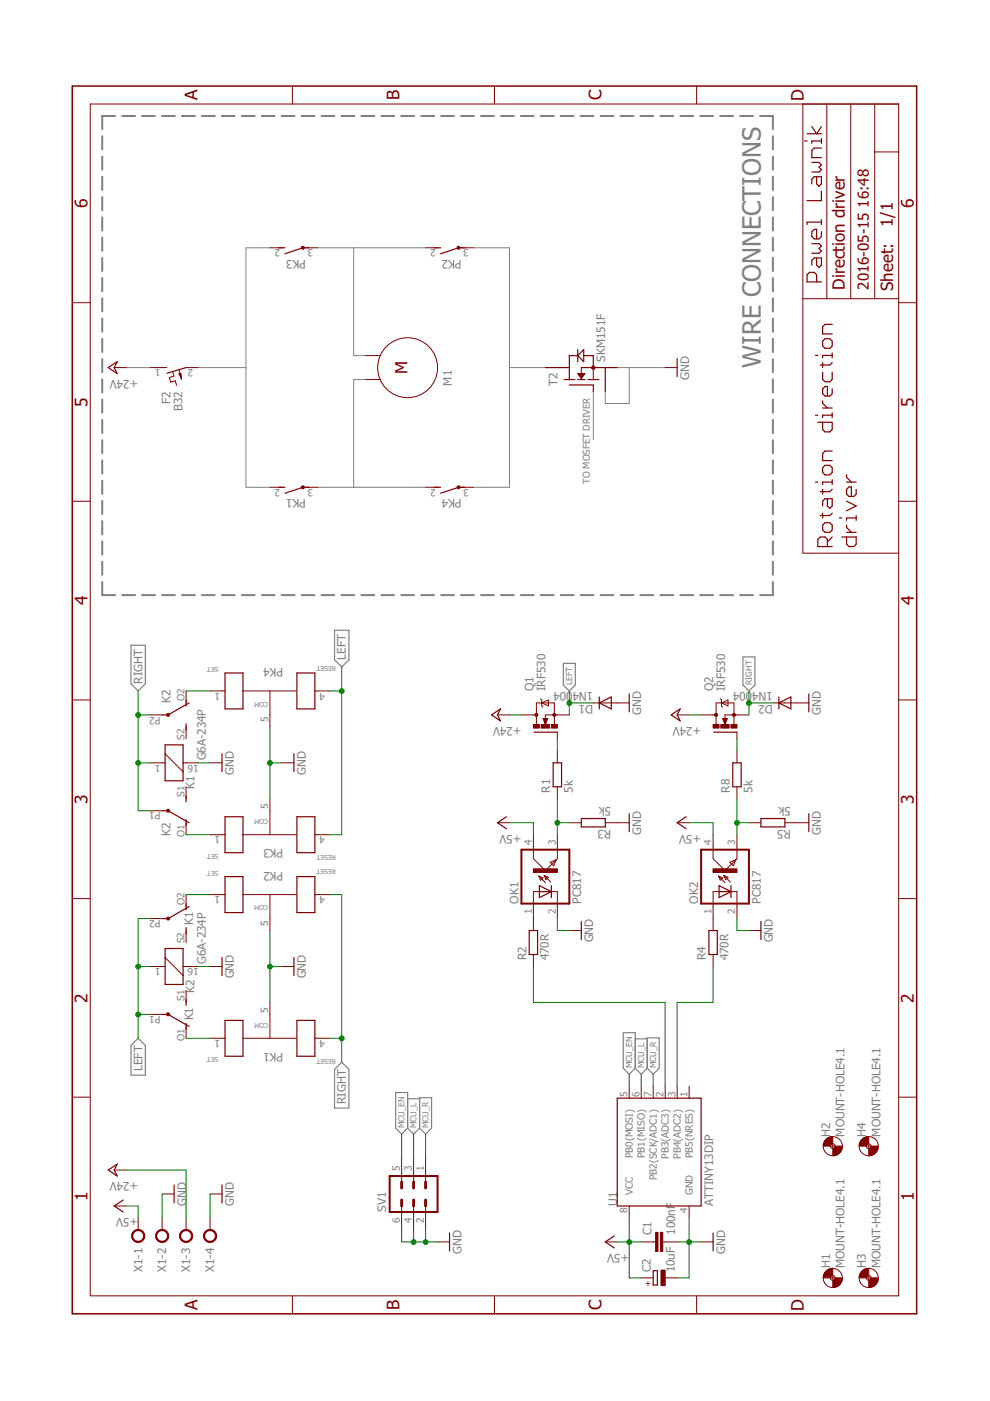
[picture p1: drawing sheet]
<svg xmlns="http://www.w3.org/2000/svg" width="210mm" height="297mm" viewBox="0 0 210 297" stroke-linecap="round" stroke-linejoin="round" font-family="sans-serif">
<g fill="none" stroke="#808080" stroke-width=".42">
<path d="M21.7 28.9v2.8M21.7 33.2v2.8M21.7 37.5v2.8M24.4 24.6h-2.7v2.8M25.9 24.6h2.7M30.1 24.6h2.8M34.4 24.6h2.7M38.6 24.6h2.7M42.8 24.6h2.7M47 24.6h2.8M51.3 24.6h2.7M55.5 24.6h2.7"/>
<path d="M59.7 24.6h2.7M63.9 24.6h2.8M68.2 24.6h2.7M72.4 24.6h2.7M76.6 24.6h2.8M80.9 24.6h2.7M85.1 24.6h2.7M89.3 24.6h2.7M93.5 24.6h2.7M97.7 24.6h2.8M102 24.6h2.7M106.2 24.6h2.7"/>
<path d="M110.4 24.6h2.8M114.7 24.6h2.7M118.9 24.6h2.7M123.1 24.6h2.7M127.3 24.6h2.8M131.6 24.6h2.7M135.8 24.6h2.7M140 24.6h2.7M144.3 24.6h2.7M148.5 24.6h2.7M152.7 24.6h2.7M156.9 24.6h2.8"/>
<path d="M161.2 24.6h2.7v2.8M163.9 28.9v2.8M163.9 33.2v2.8M163.9 37.5v2.8M21.7 41.8v2.8M21.7 46.1v2.8M21.7 50.4v2.8M21.7 54.7v2.8M21.7 58.9v2.9M163.9 41.8v2.8M163.9 46.1v2.8M163.9 50.4v2.8"/>
<path d="M163.9 54.7v2.8M163.9 58.9v2.9M21.7 63.2v2.8M21.7 67.5v2.8M21.7 71.8v2.8M21.7 76.1v2.8M163.9 63.2v2.8M163.9 67.5v2.8M163.9 71.8v2.8M163.9 76.1v2.8M21.7 80.4v2.8M21.7 84.7v2.8"/>
<path d="M21.7 89v2.8M21.7 93.3v2.8M21.7 97.6v2.8M163.9 80.4v2.8M163.9 84.7v2.8M163.9 89v2.8M163.9 93.3v2.8M163.9 97.6v2.8M21.7 101.9v2.8M21.7 106.2v2.8M21.7 110.5v2.8M21.7 114.8v2.8"/>
<path d="M21.7 119.1v2.8M163.9 101.9v2.8M163.9 106.2v2.8M163.9 110.5v2.8M163.9 114.8v2.8M163.9 119.1v2.8M21.7 123.4v2.8h2.7M25.9 126.2h2.7M30.1 126.2h2.8M34.4 126.2h2.7M38.6 126.2h2.7M42.8 126.2h2.7"/>
<path d="M47 126.2h2.8M51.3 126.2h2.7M55.5 126.2h2.7M59.7 126.2h2.7M63.9 126.2h2.8M68.2 126.2h2.7M72.4 126.2h2.7M76.6 126.2h2.8M80.9 126.2h2.7M85.1 126.2h2.7M89.3 126.2h2.7M93.5 126.2h2.7"/>
<path d="M97.7 126.2h2.8M102 126.2h2.7M106.2 126.2h2.7M110.4 126.2h2.8M114.7 126.2h2.7M118.9 126.2h2.7M123.1 126.2h2.7M127.3 126.2h2.8M131.6 126.2h2.7M135.8 126.2h2.7M140 126.2h2.7M144.3 126.2h2.7"/>
<path d="M148.5 126.2h2.7M152.7 126.2h2.7M156.9 126.2h2.8M163.9 123.4v2.8h-2.7"/>
</g>
<path d="M57.2 52.5h-5v50.8h5M67.4 52.5h22.8M75 52.5v22.9h2.5M100.4 52.5h7.6v50.8h-7.6M26.8 77.9h5M42 77.9h10.2M108 77.9h7.6M130.9 77.9h10.1M133.4 77.9v7.7h-5.1v-2.6M77.5 80.5h-2.5v22.8M125.8 83v10.2M67.4 103.3h22.8" fill="none" stroke="#808080" stroke-width=".21"/>
<g fill="none" stroke="#808080" stroke-width=".25">
<path d="M27.8 136.8h3v8.2l-1.5 1.5-1.5-1.5zM70.9 133.6h3.1v6.3l-1.5 1.5-1.6-1.5zM157.5 139.3h2.6v5.9l-1.3 1.3-1.3-1.3zM119.4 140.7h2.6v4.5l-1.3 1.3-1.3-1.3zM132.1 218.9h2.6v7.6l-1.3 1.3-1.3-1.3zM29.3 220.1l1.5 1.6v6.2h-3v-6.2zM72.5 225.2l1.5 1.5v8.2h-3.1v-8.2zM83.9 231.6h2.5v7.6l-1.2 1.3-1.3-1.3zM86.4 239.2l1.3 1.3 1.3-1.3M86.4 233h2.6M89 232.7h2.5v6.5l-1.3 1.3-1.2-1.3zM134.7 226.5l1.3 1.3 1.2-1.3"/>
<path d="M134.7 220.3h2.5M137.2 220h2.6v6.5l-1.3 1.3-1.3-1.3z"/>
</g>
<g fill="none" stroke="#800000" stroke-width=".25">
<path d="M170.6 29.9h.5M171.1 28.4h3.1M172.1 34.4h1.6l.5 .5-.5 .6 .5 .5-.5 .5h-1.6M172.1 26.8l1 1.6 1.1-1.6M173.1 37.5v1.5l.6 .5 .5-.5v-1.5h-1.6l-.5 .5v1M174.2 29.9h-2.1v.5M174.2 31.4h-1.6l-.5 .5v1.5h2.1M174.2 29.4v1M59.1 52.5h1.3M65.5 52.5h-1.3l-3.8 1.3M92.1 52.5h1.3M98.5 52.5h-1.3l-3.8 1.3"/>
<path d="M172.1 51.7h1.6l.5 .5-.5 .5 .5 .5-.5 .5h-1.6M173.1 59.8v-1.5l-.5-.6h-1l-.5 .6v1.5h3.1M173.1 54.7v1.5l.6 .5 .5-.5v-1.5h-1.6l-.5 .5v1M174.2 47.1h-3.1v.5M174.2 49.1v1l-.5 .6h-1.1l-.5-.6v-1l.5-.5h.5v2.1M174.2 40.5v2h-3.1M174.2 46.6v1M22.9 77.9l1.9-1.2-.6 1.2 .6 1.3zM39.5 77.9l-4.1 1.2M115.6 77.9h5.1M122.5 75.4h-1.8v5.1M122.5 74.1v2.6"/>
<path d="M123.3 77.9h7.6M123.8 75.4h2v2.5M123.8 74.1v2.6l-1.3-1.3zM128.3 77.9v5.1M143.6 76v3.8M172.9 75.4h.5M174.4 72.3l.5-.5h1l.5 .5v1l-.5 .6h-1l-.5-.6zM174.4 78.9v1.5l.5 .5h1l.5-.5v-1.5M174.4 76.9v1M176.4 74.8v1.1M176.4 68.8h-1.5l-.5 .5v1.5h2M176.4 75.4h-2v.5"/>
<path d="M176.4 76.9l-.5 .5h-2M119.6 80.5h2.3M120.7 81.6h5.1M122.5 80.5h1.5M124.7 80.5h2.2M125.8 81.7v1.3M172.9 88h.5M173.4 89.5h3v1.6l-.5 .5h-1l-.5-.5v-1.6M174.4 99.2l.5-.5h1l.5 .5v1l-.5 .5h-1l-.5-.5zM174.4 85v.5l1 1M174.4 86.5h2M176.4 82.4v1.1l-.5 .5h-1l-.5-.5v-1.1l.5-.5h.5v2.1"/>
<path d="M176.4 87.5v1M176.4 88h-2v.5M176.4 95.6h-1.5l-.5 .5v1.6h2M59.1 103.3h1.3M65.5 103.3h-1.3l-3.8 1.3M92.1 103.3h1.3M98.5 103.3h-1.3l-3.8 1.3M172.9 102.2h.5M174.4 111.3l.5-.5h1l.5 .5v1.1l-.5 .5h-1l-.5-.5zM174.4 103.7v1.1M174.4 108.8v1M175.4 115.9v-1.5l-.5-.5h-1l-.5 .5v1.5h3"/>
<path d="M175.4 105.7v1.6l.5 .5 .5-.5v-1.6h-1.5l-.5 .6v1M176.4 113.9l-1 1M176.4 101.7v1M176.4 102.2h-2v.5M176.4 108.8l-.5 .5h-2M176.4 103.7l-.5 .5h-2M178 109.8h.5M178.5 113.9h3v1.5l-.5 .5h-1l-.5-.5v-1.5M179.5 112.9h2M179.5 102.2h2M179.5 100.7v.5l1 1M179.5 111.3v.5l1 1.1"/>
<path d="M179.5 106.3l2 1-2 1M181.5 103.7v1.1l-.5 .5h-1l-.5-.5v-1.1l.5-.5h.5v2.1M181.5 109.3v1M181.5 109.8h-2v.5M35 157.9h3.8v7.6h-3.8zM39.5 148.4v1.3M39.5 153.5v1.2M40.1 149l-4.5 2.6h-1.2M47.1 159.8v3.8M47.7 142.7h3.8v7.6h-3.8zM62.3 159.8v3.8M62.9 142.7h3.9v7.6h-3.9z"/>
<path d="M104.2 151.6l1.9-1.3-.6 1.3 .6 1.2zM113.2 155.2h5M127.1 149l2.5-1.2v2.5zM127.1 147.8v2.5M133.4 147.1v3.8M142.3 151.6l1.9-1.3-.6 1.3 .6 1.2zM151.3 155.2h5M165.1 149l2.6-1.2v2.5zM165.1 147.8v2.5M171.5 147.1v3.8M34.4 171.9h1.2l4.5 2.5M39.5 168.7v1.3"/>
<path d="M39.5 173.8v1.3M47.7 173.2h3.8v7.6h-3.8zM62.9 173.2h3.9v7.6h-3.9zM107.4 173.2l-1.9 1.2 1.9 1.3M117.3 161.7h1.8v5.1h-1.8zM123.3 173.5h5v1.8h-5zM133.4 172.5v3.8M145.5 173.2l-1.9 1.2 1.9 1.3M155.4 161.7h1.7v5.1h-1.7zM161.3 173.5h5.1v1.8h-5.1zM171.5 172.5v3.8M39.5 191.6v1.2"/>
<path d="M39.5 196.7v1.2M40.1 192.2l-4.5 2.6h-1.2M47.7 185.9h3.8v7.6h-3.8zM62.9 185.9h3.9v7.6h-3.9zM112.2 197.3h1.8v5.1h-1.8zM114.4 187.8l2.5 1.2-2.5 1.3zM114.4 189h2.5M116.9 187.8v2.5M123.3 195.4v3.8M150.3 197.3h1.8v5.1h-1.8zM152.5 189h2.5M152.5 187.8l2.5 1.2-2.5 1.3z"/>
<path d="M155 187.8v2.5M161.3 195.4v3.8M34.4 215.1h1.2l4.5 2.5M35 201.1h3.8v7.6h-3.8zM39.5 211.9v1.3M39.5 217v1.2M47.1 203v3.8M47.7 216.3h3.8v7.6h-3.8zM62.3 203v3.8M62.9 216.3h3.9v7.6h-3.9zM130.9 232.8h17.8v22.9h-17.8zM22.9 248.1l1.9-1.3-.6 1.3 .6 1.2z"/>
<path d="M26.1 254.4l-1.9 1.3 1.9 1.3M36.9 251.2v3.9M47.1 251.2v3.9M95.3 261.4v3.8M130.2 262l-1.9 1.3 1.9 1.3M138.5 269.4h.9v3.1h-.9zM151.2 261.4v3.8"/>
</g>
<g fill="none" stroke="#800000" stroke-width=".21">
<path d="M62 18.2v3.9M104.8 18.2v3.9M147.7 18.2v3.9M19.1 22.1h171.4v252.6h-171.4zM170.2 22.1v95.2h20.3M175.3 22.1v41.2M180.4 22.1v41.2M185.5 32.2h5M185.5 22.1v41.2M57.2 52.5h2.6M64.9 52.5h2.5M90.2 52.5h2.6"/>
<path d="M97.9 52.5h2.5M15.3 64.2h3.8M24.2 77.9h2.6M31.8 77.9h3.6M36.6 78.8l.3 1-1 .3 .3 .9 .9-.3 .3 1M37.9 78.4l.6 1.9M38 79.2l.4-.1 .1 1.2zM38 79.2v.2M38.2 79.2v.5M38.3 79.2v.7M38.4 79.5v.7M39.5 77.9h2.5"/>
<path d="M77.5 75.4h3.1M122.5 79.2h1.5l-.7 1zM122.6 79.2v.1M122.7 79.2v.3M122.8 79.2v.5M123 79.2v.6M123.1 79.2v.8M123.2 79.2v.9M123.3 77.9v2.6M123.3 79.2v.9M123.4 79.2v.8M123.5 79.2v.6"/>
<path d="M123.7 79.2v.5M123.8 79.2v.3M123.9 79.2v.1M125.8 77.9v2.6M141 77.9h2.6M170.2 63.3h20.3M190.5 64.2h3.9M77.5 80.5h3.1M125.8 81.7h.1M15.3 106.3h3.8M57.2 103.3h2.6M64.9 103.3h2.5"/>
<path d="M90.2 103.3h2.6M97.9 103.3h2.5M190.5 106.3h3.9M15.3 148.4h3.8M31.8 151.6h2.6M35 159.8l3.8 3.8M39.5 146.5v2.5M39.5 154.1v2.6M44.5 146.5h3.2M51.5 146.5h11.3M57.2 146.5v7.6M66.8 146.5h3.1"/>
<path d="M105.5 151.6h2.5M110.6 151.6h3.1M113.7 153.6v-4.6h3.8v4.6M114.6 148.1l.3 .3v1.3l.2 .2M114.9 149l1.4-.6v1.3zM115.1 152.3h1l-.5 1.3zM118.2 155.2v1.5M118.2 159.2v2.5M120.7 151.6h-5.1v.9M125.8 149h7.6M143.6 151.6h2.5M148.7 151.6h3.1"/>
<path d="M151.8 153.6v-4.6h3.8v4.6M152.7 148.1l.3 .3v1.3l.2 .2M153 149l1.3-.6v1.3zM153.2 152.3h1l-.5 1.3zM156.3 155.2v1.5M156.3 159.2v2.5M158.8 151.6h-5.1v.9M163.9 149h7.6M190.5 148.4h3.9M31.8 161.7h3.2M31.8 171.9h2.6M38.8 161.7h3.2"/>
<path d="M39.5 166.8v2.6M39.5 174.4v2.6M44.5 177h3.2M44.5 161.7h2.6M51.5 177h11.3M57.2 169.4v7.6M59.8 161.7h2.5M66.8 177h3.1M105.5 174.4h2.5M113.1 177v5.1l2.5 2.5 2.6-2.5v-5.1M118.2 166.8v2.6M120.7 174.4h2.6"/>
<path d="M128.3 174.4h5.1M143.6 174.4h2.5M151.2 177v5.1l2.5 2.5 2.6-2.5v-5.1M156.3 166.8v2.6M158.8 174.4h2.5M166.4 174.4h5.1M15.3 190.5h3.8M31.8 194.8h2.6M39.5 189.7v2.5M39.5 197.3v2.5M44.5 189.7h3.2M51.5 189.7h11.3"/>
<path d="M57.2 189.7v7.6M66.8 189.7h3.1M114.2 185.7l.9 .4-.5 .5zM114.2 185.7l1.4 1.4M114.4 189h-1.3v8.3M115.4 185.6l1.4 1.4M115.4 185.6l.9 .4-.5 .5zM116.6 182.8l1.3-.5-.5 1.3zM116.9 189h1.3v5.8M120.7 197.3h2.6M152.3 185.7l.9 .4-.5 .5zM152.3 185.7l1.4 1.4"/>
<path d="M152.5 189h-1.3v8.3M153.5 185.6l1.4 1.4M153.5 185.6l.8 .4-.5 .5zM154.7 182.8l1.3-.5-.5 1.3zM155 189h1.3v5.8M158.8 197.3h2.5M190.5 190.5h3.9M31.8 215.1h2.6M31.8 204.9h3.2M35 203l3.8 3.8M38.8 204.9h3.2M39.5 210v2.5"/>
<path d="M39.5 217.6v2.5M44.5 204.9h2.6M57.2 212.5v7.6M59.8 204.9h2.5M113.1 202.4v2.5M151.2 202.4v2.5M15.3 232.6h3.8M44.5 220.1h3.2M51.5 220.1h11.3M66.8 220.1h3.1M133.4 230.3v2.5M136 230.3v2.5"/>
<path d="M138.5 230.3v2.5M141 230.3v2.5M143.6 230.3v2.5M146.1 230.3v2.5M190.5 232.6h3.9M24.2 255.7h2.6M24.2 248.1h2.6M29.3 258.2v2.6M34.4 258.2v2.6M34.4 253.2h2.5M39.5 258.2v2.6M44.5 258.2v2.6"/>
<path d="M44.5 253.2h2.6M85.2 245.5v5.1M85.2 255.7v5.1M87.7 245.5v5.1M87.7 255.7v5.1M90.2 245.5v5.1M90.2 255.7v5.1M133.4 255.7v2.5M146.1 255.7v2.5M176.1 243h1M176.6 242.5v1M183.7 243h1"/>
<path d="M184.2 242.5v1M62 274.7v3.9M92.8 263.3h2.5M104.8 274.7v3.9M128.3 263.3h2.6M136 263.3h3M136 270.9h2.5M140.5 263.3h3.1M141 270.9h2.6M147.7 274.7v3.9M148.7 263.3h2.5M176.1 270.9h1"/>
<path d="M176.6 270.4v1M183.7 270.9h1M184.2 270.4v1"/>
<circle cx="86.4" cy="78" r="6.4"/>
<circle cx="176.6" cy="243" r="2.03"/>
<circle cx="176.6" cy="243" r=".51"/>
<circle cx="184.2" cy="243" r="2.03"/>
<circle cx="184.2" cy="243" r=".51"/>
<circle cx="176.6" cy="271" r="2.03"/>
<circle cx="176.6" cy="271" r=".51"/>
<circle cx="184.2" cy="271" r="2.03"/>
<circle cx="184.2" cy="271" r=".51"/>
</g>
<path d="M110.6 180.1h10.1v11.5h-10.1zM148.7 180.1h10.1v11.5h-10.1zM82.6 249.3h10.2v7.7h-10.2z" fill="none" stroke="#800000" stroke-width=".42"/>
<g fill="#800000" stroke="#800000" stroke-width=".21">
<path d="M113.1 184.2h5.1v.8h-5.1z"/>
<path d="M116.9 153.6h1.3v.8h-1.3z"/>
<path d="M113.1 153.6h1.3v.8h-1.3z"/>
<path d="M114.7 153.6h1.8v.8h-1.8z"/>
<path d="M155 153.6h1.3v.8h-1.3z"/>
<path d="M151.2 153.6h1.3v.8h-1.3z"/>
<path d="M152.8 153.6h1.8v.8h-1.8z"/>
<path d="M151.2 184.2h5.1v.8h-5.1z"/>
<path d="M140 261.3h.5v4h-.5z"/>
<path d="M139 261.3h.5v4h-.5z"/>
<path d="M140.1 269.3h.9v3.3h-.9z"/>
</g>
<g fill="#800000" stroke="#800000" stroke-width=".21">
<path d="M35.4 214.8h.5v.5h-.5z" fill-rule="evenodd"/>
<path d="M28.2 261.2a1.4 1.4 0 0 1 2.4 .2 1.4 1.4 0 0 1-1.3 2v-.2a1.14 1.14 0 0 1-1.1-1.6 1.14 1.14 0 0 1 1.9-.3 1.14 1.14 0 0 1-.5 1.8l-.3 .1v.2a1.4 1.4 0 0 1-1.3-.8 1.4 1.4 0 0 1 .2-1.4z" fill-rule="evenodd"/>
<path d="M33.3 261.2a1.4 1.4 0 0 1 2.3 .2 1.4 1.4 0 0 1-1.2 2v-.2a1.14 1.14 0 0 1-1.1-1.6 1.14 1.14 0 0 1 1.9-.3 1.14 1.14 0 0 1-.6 1.8l-.2 .1v.2a1.4 1.4 0 0 1-1.3-.8 1.4 1.4 0 0 1 .2-1.4z" fill-rule="evenodd"/>
<path d="M38.4 261.2a1.4 1.4 0 0 1 2.3 .2 1.4 1.4 0 0 1-1.2 2v-.2a1.14 1.14 0 0 1-1.1-1.6 1.14 1.14 0 0 1 1.9-.3 1.14 1.14 0 0 1-.6 1.8l-.2 .1v.2a1.4 1.4 0 0 1-1.3-.8 1.4 1.4 0 0 1 .2-1.4z" fill-rule="evenodd"/>
<path d="M43.5 261.2a1.4 1.4 0 0 1 2.3 .2 1.4 1.4 0 0 1-1.3 2v-.2a1.14 1.14 0 0 1-1-1.6 1.14 1.14 0 0 1 1.9-.3 1.14 1.14 0 0 1-.6 1.8l-.3 .1v.2a1.4 1.4 0 0 1-1.2-.8 1.4 1.4 0 0 1 .2-1.4z" fill-rule="evenodd"/>
<path d="M151.6 151.3h.5v.5h-.5z" fill-rule="evenodd"/>
<path d="M175 269.6l.6-.5 1-.2v1.5l-.4 .2-.1 .3h-1.6l.1-.6z" fill-rule="evenodd"/>
<path d="M177.1 270.9h1.5a2 2 0 0 1-2 2.1v-1.6l.4-.2z" fill-rule="evenodd"/>
<path d="M175 241.7l.6-.5 1-.2v1.5l-.4 .2-.1 .3h-1.6l.1-.6z" fill-rule="evenodd"/>
<path d="M176.6 243.5l.3-.1 .2-.4h1.5a2 2 0 0 1-2 2z" fill-rule="evenodd"/>
<path d="M182.6 269.6l.6-.5 1-.2v1.5l-.4 .2-.1 .3h-1.5v-.6z" fill-rule="evenodd"/>
<path d="M184.7 270.9h1.5a2 2 0 0 1-2 2.1v-1.6l.4-.2z" fill-rule="evenodd"/>
<path d="M182.6 241.7l.6-.5 1-.2v1.5l-.4 .2-.1 .3h-1.5v-.6z" fill-rule="evenodd"/>
<path d="M184.2 243.5l.3-.1 .2-.4h1.5a2 2 0 0 1-2 2z" fill-rule="evenodd"/>
<circle cx="64.2" cy="103.3" r=".33"/>
<circle cx="97.2" cy="52.5" r=".32"/>
<circle cx="64.2" cy="52.5" r=".33"/>
<circle cx="97.2" cy="103.3" r=".33"/>
<circle cx="35.6" cy="194.7" r=".33"/>
<circle cx="35.6" cy="171.9" r=".33"/>
<circle cx="35.6" cy="151.6" r=".33"/>
<circle cx="117.5" cy="151.6" r=".33"/>
<circle cx="113.7" cy="151.6" r=".33"/>
<circle cx="155.6" cy="151.6" r=".33"/>
<circle cx="125.8" cy="78" r=".36"/>
</g>
<path d="M15.3 18.2h179.1v260.4h-179.1zM115.4 152.5l.2 .9 .3-.9h-.3v.2M153.5 152.5l.2 .9 .3-.9h-.3v.2" fill="none" stroke="#800000" stroke-width=".32"/>
<path d="M85.2 250.6v1.3M85.2 254.4v1.3M87.7 250.6v1.3M87.7 254.4v1.3M90.2 250.6v1.3M90.2 254.4v1.3" fill="none" stroke="#800000" stroke-width=".61"/>
<g fill="none" stroke="#008000" stroke-width=".21">
<path d="M29.3 146.5v25.4h2.5M29.3 151.6h2.5M39.5 146.5h5M57.2 154.1v15.3M69.9 146.5h2.6M72.5 141.4v35.6h-2.6M108 151.6h2.6M118.2 156.7v2.5M120.7 146.5v5.1M120.7 149h5.1M146.1 151.6h2.6M156.3 156.7v2.5"/>
<path d="M158.8 149h5.1M158.8 146.5v5.1M29.3 161.7h2.5M39.5 177h5M42 161.7h2.5M57.2 161.7h2.6M108 174.4h5.1v2.6M118.2 169.4v7.6M118.2 174.4h2.5M146.1 174.4h5.1v2.6M156.3 169.4v7.6M156.3 174.4h2.5"/>
<path d="M31.8 194.8h-2.5v25.3M39.5 189.7h5M57.2 197.3v15.2M69.9 189.7h2.6v35.5M118.2 194.8v2.5h2.5M156.3 194.8v2.5h2.5M29.3 204.9h2.5M29.3 215.1h2.5M42 204.9h2.5M57.2 204.9h2.6M113.1 204.9v7.6h27.9v17.8M151.2 204.9v7.6h-7.6v17.8"/>
<path d="M39.5 220.1h5M69.9 220.1h2.6M133.4 227.8v2.5M136 227.8v2.5M138.5 227.8v2.5M26.8 255.7h2.5v2.5M26.8 248.1h12.7v10.1M34.4 253.2v5M44.5 253.2v5M85.2 240.5v5M87.7 240.5v5M90.2 240.5v5"/>
<path d="M133.4 258.2v12.7h2.6M146.1 258.2v12.7h-2.5M85.2 260.8v2.5h7.6M87.7 260.8v2.5M90.2 260.8v2.5M130.9 263.3h5.1M143.6 263.3h5.1"/>
</g>
<g fill="#008000" stroke="#008000" stroke-width=".21">
<circle cx="57.2" cy="204.9" r=".51"/>
<circle cx="57.2" cy="161.8" r=".51"/>
<circle cx="146.1" cy="263.3" r=".51"/>
<circle cx="90.2" cy="263.3" r=".51"/>
<circle cx="87.7" cy="263.3" r=".51"/>
<circle cx="29.3" cy="215.1" r=".51"/>
<circle cx="29.3" cy="204.9" r=".51"/>
<circle cx="72.5" cy="146.5" r=".51"/>
<circle cx="120.7" cy="149.1" r=".51"/>
<circle cx="72.5" cy="220.2" r=".51"/>
<circle cx="29.3" cy="161.8" r=".51"/>
<circle cx="29.3" cy="151.6" r=".51"/>
<circle cx="158.8" cy="149.1" r=".51"/>
<circle cx="133.4" cy="263.3" r=".51"/>
<circle cx="118.2" cy="174.5" r=".51"/>
<circle cx="156.3" cy="174.5" r=".51"/>
</g>
<text font-size="5.4" fill="#808080" x="161.3" y="77.9" transform="rotate(-90 161.3 77.9)">WIRE CONNECTIONS</text>
<g font-size="3.7" fill="#800000">
<text x="41.9" y="21.3" transform="rotate(-90 41.9 21.3)">A</text>
<text x="84.7" y="21.2" transform="rotate(-90 84.7 21.2)">B</text>
<text x="127.6" y="21.3" transform="rotate(-90 127.6 21.3)">C</text>
<text x="170.4" y="21.4" transform="rotate(-90 170.4 21.4)">D</text>
<text x="18.5" y="44.1" transform="rotate(-90 18.5 44.1)">6</text>
<text x="193.7" y="44.1" transform="rotate(-90 193.7 44.1)">6</text>
<text x="18.5" y="86.2" transform="rotate(-90 18.5 86.2)">5</text>
<text x="193.7" y="86.2" transform="rotate(-90 193.7 86.2)">5</text>
<text x="18.5" y="128.3" transform="rotate(-90 18.5 128.3)">4</text>
<text x="193.7" y="128.3" transform="rotate(-90 193.7 128.3)">4</text>
<text x="18.5" y="170.5" transform="rotate(-90 18.5 170.5)">3</text>
<text x="193.7" y="170.5" transform="rotate(-90 193.7 170.5)">3</text>
<text x="18.5" y="212.6" transform="rotate(-90 18.5 212.6)">2</text>
<text x="193.7" y="212.6" transform="rotate(-90 193.7 212.6)">2</text>
<text x="18.5" y="254.7" transform="rotate(-90 18.5 254.7)">1</text>
<text x="193.7" y="254.7" transform="rotate(-90 193.7 254.7)">1</text>
<text x="41.9" y="277.7" transform="rotate(-90 41.9 277.7)">A</text>
<text x="84.7" y="277.7" transform="rotate(-90 84.7 277.7)">B</text>
<text x="127.6" y="277.7" transform="rotate(-90 127.6 277.7)">C</text>
<text x="170.4" y="277.9" transform="rotate(-90 170.4 277.9)">D</text>
</g>
<g font-size="3.6" fill="#800000">
<text x="189.3" y="48.1" transform="rotate(-90 189.3 48.1)">1/1</text>
<text x="179.1" y="61.4" transform="rotate(-90 179.1 61.4)">Direction driver</text>
<text x="189.4" y="61.7" transform="rotate(-90 189.4 61.7)">Sheet:</text>
<text x="86.4" y="79.3" transform="rotate(-90 86.4 79.3)">M</text>
</g>
<g font-size="3.2" fill="#800000">
<text x="184.2" y="44" transform="rotate(-90 184.2 44)">16:48</text>
<text x="184.2" y="61.4" transform="rotate(-90 184.2 61.4)">2016-05-15</text>
</g>
<g font-size="2.5" fill="#808080">
<text x="64.8" y="55.1" transform="rotate(-180 64.8 55.1)">PK3</text>
<text x="97.9" y="55.1" transform="rotate(-180 97.9 55.1)">PK2</text>
<text x="128.3" y="76.7" transform="rotate(-90 128.3 76.7)">SKM151F</text>
<text x="29.3" y="80.5" transform="rotate(-180 29.3 80.5)">+24V</text>
<text x="95.8" y="81.7" transform="rotate(-90 95.8 81.7)">M1</text>
<text x="118.2" y="81.7" transform="rotate(-90 118.2 81.7)">T2</text>
<text x="146.1" y="80.5" transform="rotate(-90 146.1 80.5)">GND</text>
<text x="36.2" y="85.7" transform="rotate(-90 36.2 85.7)">F2</text>
<text x="38.7" y="87.2" transform="rotate(-90 38.7 87.2)">B32</text>
<text x="64.8" y="105.9" transform="rotate(-180 64.8 105.9)">PK1</text>
<text x="97.9" y="105.9" transform="rotate(-180 97.9 105.9)">PK4</text>
<text x="60" y="141.7" transform="rotate(-180 60 141.7)">PK4</text>
<text x="73.4" y="139.9" transform="rotate(-90 73.4 139.9)">LEFT</text>
<text x="30.2" y="145" transform="rotate(-90 30.2 145)">RIGHT</text>
<text x="36.2" y="149" transform="rotate(-90 36.2 149)">K2</text>
<text x="113.1" y="146.5" transform="rotate(-90 113.1 146.5)">Q1</text>
<text x="115.6" y="146.5" transform="rotate(-90 115.6 146.5)">IRF530</text>
<text x="120.1" y="146.7" transform="rotate(-180 120.1 146.7)">04</text>
<text x="125.8" y="146.7" transform="rotate(-180 125.8 146.7)">1N40</text>
<text x="125.8" y="149.5" transform="rotate(-180 125.8 149.5)">D1</text>
<text x="151.2" y="146.5" transform="rotate(-90 151.2 146.5)">Q2</text>
<text x="153.7" y="146.5" transform="rotate(-90 153.7 146.5)">IRF530</text>
<text x="158.1" y="146.7" transform="rotate(-180 158.1 146.7)">04</text>
<text x="163.9" y="146.7" transform="rotate(-180 163.9 146.7)">1N40</text>
<text x="163.9" y="149.5" transform="rotate(-180 163.9 149.5)">D2</text>
<text x="110.6" y="154.1" transform="rotate(-180 110.6 154.1)">+24V</text>
<text x="135.9" y="151.6" transform="rotate(-90 135.9 151.6)">GND</text>
<text x="148.6" y="154.1" transform="rotate(-180 148.6 154.1)">+24V</text>
<text x="174" y="151.6" transform="rotate(-90 174 151.6)">GND</text>
<text x="43.6" y="161.2" transform="rotate(-90 43.6 161.2)">G6A-234P</text>
<text x="41.2" y="167.3" transform="rotate(-90 41.2 167.3)">K1</text>
<text x="49.6" y="164.3" transform="rotate(-90 49.6 164.3)">GND</text>
<text x="64.8" y="164.3" transform="rotate(-90 64.8 164.3)">GND</text>
<text x="116.7" y="168.1" transform="rotate(-90 116.7 168.1)">R1</text>
<text x="121.5" y="168.1" transform="rotate(-90 121.5 168.1)">5k</text>
<text x="129.6" y="171.1" transform="rotate(-180 129.6 171.1)">5k</text>
<text x="154.8" y="168.1" transform="rotate(-90 154.8 168.1)">R8</text>
<text x="159.6" y="168.1" transform="rotate(-90 159.6 168.1)">5k</text>
<text x="167.7" y="171.1" transform="rotate(-180 167.7 171.1)">5k</text>
<text x="36.2" y="177.2" transform="rotate(-90 36.2 177.2)">K2</text>
<text x="110.6" y="177" transform="rotate(-180 110.6 177)">+5V</text>
<text x="129.6" y="175.9" transform="rotate(-180 129.6 175.9)">R3</text>
<text x="135.9" y="177" transform="rotate(-90 135.9 177)">GND</text>
<text x="148.6" y="177" transform="rotate(-180 148.6 177)">+5V</text>
<text x="167.7" y="175.9" transform="rotate(-180 167.7 175.9)">R5</text>
<text x="174" y="177" transform="rotate(-90 174 177)">GND</text>
<text x="60" y="184.8" transform="rotate(-180 60 184.8)">PK2</text>
<text x="60" y="180" transform="rotate(-180 60 180)">PK3</text>
<text x="109.9" y="191.6" transform="rotate(-90 109.9 191.6)">OK1</text>
<text x="123.3" y="191.6" transform="rotate(-90 123.3 191.6)">PC817</text>
<text x="148" y="191.6" transform="rotate(-90 148 191.6)">OK2</text>
<text x="161.3" y="191.6" transform="rotate(-90 161.3 191.6)">PC817</text>
<text x="41" y="196" transform="rotate(-90 41 196)">K1</text>
<text x="111.6" y="203.6" transform="rotate(-90 111.6 203.6)">R2</text>
<text x="116.4" y="203.6" transform="rotate(-90 116.4 203.6)">470R</text>
<text x="125.8" y="199.8" transform="rotate(-90 125.8 199.8)">GND</text>
<text x="149.7" y="203.6" transform="rotate(-90 149.7 203.6)">R4</text>
<text x="154.5" y="203.6" transform="rotate(-90 154.5 203.6)">470R</text>
<text x="163.9" y="199.8" transform="rotate(-90 163.9 199.8)">GND</text>
<text x="43.6" y="204.4" transform="rotate(-90 43.6 204.4)">G6A-234P</text>
<text x="49.6" y="207.4" transform="rotate(-90 49.6 207.4)">GND</text>
<text x="64.8" y="207.4" transform="rotate(-90 64.8 207.4)">GND</text>
<text x="41.2" y="210.5" transform="rotate(-90 41.2 210.5)">K2</text>
<text x="41" y="216.4" transform="rotate(-90 41 216.4)">K1</text>
<text x="30.2" y="227.1" transform="rotate(-90 30.2 227.1)">LEFT</text>
<text x="60" y="223.2" transform="rotate(-180 60 223.2)">PK1</text>
<text x="73.4" y="234" transform="rotate(-90 73.4 234)">RIGHT</text>
<text x="176" y="241" transform="rotate(-90 176 241)">H2</text>
<text x="179" y="241" transform="rotate(-90 179 241)">MOUNT-HOLE4.1</text>
<text x="183.6" y="241" transform="rotate(-90 183.6 241)">H4</text>
<text x="186.7" y="241" transform="rotate(-90 186.7 241)">MOUNT-HOLE4.1</text>
<text x="29.3" y="250.6" transform="rotate(-180 29.3 250.6)">+24V</text>
<text x="39.5" y="255.7" transform="rotate(-90 39.5 255.7)">GND</text>
<text x="49.6" y="255.7" transform="rotate(-90 49.6 255.7)">GND</text>
<text x="81.9" y="257" transform="rotate(-90 81.9 257)">SV1</text>
<text x="130.9" y="255.7" transform="rotate(-90 130.9 255.7)">U1</text>
<text x="151.2" y="255.7" transform="rotate(-90 151.2 255.7)">ATTINY13DIP</text>
<text x="29.3" y="258.2" transform="rotate(-180 29.3 258.2)">+5V</text>
<text x="138.1" y="261.8" transform="rotate(-90 138.1 261.8)">C1</text>
<text x="143.2" y="261.8" transform="rotate(-90 143.2 261.8)">100nF</text>
<text x="30.2" y="269.7" transform="rotate(-90 30.2 269.7)">X1-1</text>
<text x="35.3" y="269.7" transform="rotate(-90 35.3 269.7)">X1-2</text>
<text x="40.3" y="269.7" transform="rotate(-90 40.3 269.7)">X1-3</text>
<text x="45.4" y="269.7" transform="rotate(-90 45.4 269.7)">X1-4</text>
<text x="97.9" y="265.9" transform="rotate(-90 97.9 265.9)">GND</text>
<text x="133.4" y="265.9" transform="rotate(-180 133.4 265.9)">+5V</text>
<text x="138" y="269.8" transform="rotate(-90 138 269.8)">C2</text>
<text x="143.1" y="269.8" transform="rotate(-90 143.1 269.8)">10uF</text>
<text x="153.7" y="265.9" transform="rotate(-90 153.7 265.9)">GND</text>
<text x="176" y="268.9" transform="rotate(-90 176 268.9)">H1</text>
<text x="179" y="268.9" transform="rotate(-90 179 268.9)">MOUNT-HOLE4.1</text>
<text x="183.6" y="268.9" transform="rotate(-90 183.6 268.9)">H3</text>
<text x="186.7" y="268.9" transform="rotate(-90 186.7 268.9)">MOUNT-HOLE4.1</text>
</g>
<g font-size="2.1" fill="#808080">
<text x="59.4" y="52.9" transform="rotate(-180 59.4 52.9)">2</text>
<text x="66.4" y="52.9" transform="rotate(-180 66.4 52.9)">3</text>
<text x="92.4" y="52.9" transform="rotate(-180 92.4 52.9)">2</text>
<text x="99.4" y="52.9" transform="rotate(-180 99.4 52.9)">3</text>
<text x="34" y="78.3" transform="rotate(-180 34 78.3)">1</text>
<text x="41" y="78.3" transform="rotate(-180 41 78.3)">2</text>
<text x="59.4" y="103.7" transform="rotate(-180 59.4 103.7)">2</text>
<text x="66.4" y="103.7" transform="rotate(-180 66.4 103.7)">3</text>
<text x="92.4" y="103.7" transform="rotate(-180 92.4 103.7)">2</text>
<text x="99.4" y="103.7" transform="rotate(-180 99.4 103.7)">3</text>
<text x="39.1" y="148.7" transform="rotate(-90 39.1 148.7)">O2</text>
<text x="46.7" y="146.9" transform="rotate(-180 46.7 146.9)">1</text>
<text x="68.9" y="146.9" transform="rotate(-180 68.9 146.9)">4</text>
<text x="34" y="151.9" transform="rotate(-180 34 151.9)">P2</text>
<text x="56.9" y="153.1" transform="rotate(-90 56.9 153.1)">5</text>
<text x="39.1" y="156.8" transform="rotate(-90 39.1 156.8)">S2</text>
<text x="34" y="162.1" transform="rotate(-180 34 162.1)">1</text>
<text x="42.1" y="162.1" transform="rotate(-180 42.1 162.1)">16</text>
<text x="34" y="172.2" transform="rotate(-180 34 172.2)">P1</text>
<text x="39.1" y="169" transform="rotate(-90 39.1 169)">S1</text>
<text x="56.9" y="171.5" transform="rotate(-90 56.9 171.5)">5</text>
<text x="39.1" y="177.5" transform="rotate(-90 39.1 177.5)">O1</text>
<text x="46.7" y="177.3" transform="rotate(-180 46.7 177.3)">1</text>
<text x="68.9" y="177.3" transform="rotate(-180 68.9 177.3)">4</text>
<text x="112.7" y="179.2" transform="rotate(-90 112.7 179.2)">4</text>
<text x="117.8" y="179.2" transform="rotate(-90 117.8 179.2)">3</text>
<text x="150.8" y="179.2" transform="rotate(-90 150.8 179.2)">4</text>
<text x="155.9" y="179.2" transform="rotate(-90 155.9 179.2)">3</text>
<text x="39.1" y="191.9" transform="rotate(-90 39.1 191.9)">O2</text>
<text x="46.7" y="190" transform="rotate(-180 46.7 190)">1</text>
<text x="68.9" y="190" transform="rotate(-180 68.9 190)">4</text>
<text x="34" y="195.1" transform="rotate(-180 34 195.1)">P2</text>
<text x="56.9" y="196.3" transform="rotate(-90 56.9 196.3)">5</text>
<text x="112.7" y="193.7" transform="rotate(-90 112.7 193.7)">1</text>
<text x="117.8" y="193.7" transform="rotate(-90 117.8 193.7)">2</text>
<text x="150.8" y="193.7" transform="rotate(-90 150.8 193.7)">1</text>
<text x="155.9" y="193.7" transform="rotate(-90 155.9 193.7)">2</text>
<text x="39.1" y="200" transform="rotate(-90 39.1 200)">S2</text>
<text x="34" y="205.3" transform="rotate(-180 34 205.3)">1</text>
<text x="42.1" y="205.3" transform="rotate(-180 42.1 205.3)">16</text>
<text x="34" y="215.4" transform="rotate(-180 34 215.4)">P1</text>
<text x="39.1" y="212.2" transform="rotate(-90 39.1 212.2)">S1</text>
<text x="56.9" y="214.7" transform="rotate(-90 56.9 214.7)">5</text>
<text x="39.1" y="220.6" transform="rotate(-90 39.1 220.6)">O1</text>
<text x="46.7" y="220.5" transform="rotate(-180 46.7 220.5)">1</text>
<text x="68.9" y="220.5" transform="rotate(-180 68.9 220.5)">4</text>
<text x="133.1" y="232.5" transform="rotate(-90 133.1 232.5)">5</text>
<text x="135.6" y="232.5" transform="rotate(-90 135.6 232.5)">6</text>
<text x="138.1" y="232.5" transform="rotate(-90 138.1 232.5)">7</text>
<text x="140.7" y="232.5" transform="rotate(-90 140.7 232.5)">2</text>
<text x="143.2" y="232.5" transform="rotate(-90 143.2 232.5)">3</text>
<text x="145.7" y="232.5" transform="rotate(-90 145.7 232.5)">1</text>
<text x="134.2" y="245.6" transform="rotate(-90 134.2 245.6)">PB0(MOSI)</text>
<text x="136.7" y="245.6" transform="rotate(-90 136.7 245.6)">PB1(MISO)</text>
<text x="141.8" y="245.7" transform="rotate(-90 141.8 245.7)">PB3(ADC3)</text>
<text x="144.3" y="245.7" transform="rotate(-90 144.3 245.7)">PB4(ADC2)</text>
<text x="146.9" y="245.6" transform="rotate(-90 146.9 245.6)">PB5(NRES)</text>
<text x="84.8" y="248.3" transform="rotate(-90 84.8 248.3)">5</text>
<text x="87.3" y="248.3" transform="rotate(-90 87.3 248.3)">3</text>
<text x="89.9" y="248.3" transform="rotate(-90 89.9 248.3)">1</text>
<text x="139.2" y="250.2" transform="rotate(-90 139.2 250.2)">PB2(SCK/ADC1)</text>
<text x="133.1" y="257.2" transform="rotate(-90 133.1 257.2)">8</text>
<text x="134.2" y="253.4" transform="rotate(-90 134.2 253.4)">VCC</text>
<text x="145.7" y="257.2" transform="rotate(-90 145.7 257.2)">4</text>
<text x="146.9" y="253.4" transform="rotate(-90 146.9 253.4)">GND</text>
<text x="84.8" y="259.2" transform="rotate(-90 84.8 259.2)">6</text>
<text x="87.3" y="259.2" transform="rotate(-90 87.3 259.2)">4</text>
<text x="89.9" y="259.2" transform="rotate(-90 89.9 259.2)">2</text>
</g>
<text font-size="2" fill="#808080" x="125" y="102.6" transform="rotate(-90 125 102.6)">TO MOSFET DRIVER</text>
<g font-size="1.8" fill="#808080">
<text x="121.3" y="145.2" transform="rotate(-90 121.3 145.2)">LEFT</text>
<text x="159.4" y="145.2" transform="rotate(-90 159.4 145.2)">RIGHT</text>
<text x="134" y="226.5" transform="rotate(-90 134 226.5)">MCU_EN</text>
<text x="136.6" y="226.5" transform="rotate(-90 136.6 226.5)">MCU_L</text>
<text x="139.1" y="226.5" transform="rotate(-90 139.1 226.5)">MCU_R</text>
<text x="85.8" y="239.2" transform="rotate(-90 85.8 239.2)">MCU_EN</text>
<text x="88.3" y="239.2" transform="rotate(-90 88.3 239.2)">MCU_L</text>
<text x="90.9" y="239.2" transform="rotate(-90 90.9 239.2)">MCU_R</text>
</g>
<text font-size="1.8" fill="#800000" x="138.1" y="271.5" transform="rotate(-180 138.1 271.5)">+</text>
<g font-size="1.4" fill="#808080">
<text x="46.3" y="141.4" transform="rotate(-180 46.3 141.4)">SET</text>
<text x="71.2" y="141.2" transform="rotate(-180 71.2 141.2)">RESET</text>
<text x="56.9" y="148.8" transform="rotate(-180 56.9 148.8)">COM</text>
<text x="56.9" y="173.7" transform="rotate(-180 56.9 173.7)">COM</text>
<text x="46.3" y="184.6" transform="rotate(-180 46.3 184.6)">SET</text>
<text x="46.3" y="181" transform="rotate(-180 46.3 181)">SET</text>
<text x="71.2" y="184.3" transform="rotate(-180 71.2 184.3)">RESET</text>
<text x="71.2" y="181.3" transform="rotate(-180 71.2 181.3)">RESET</text>
<text x="56.9" y="192" transform="rotate(-180 56.9 192)">COM</text>
<text x="56.9" y="216.8" transform="rotate(-180 56.9 216.8)">COM</text>
<text x="46.3" y="224.2" transform="rotate(-180 46.3 224.2)">SET</text>
<text x="71.2" y="224.5" transform="rotate(-180 71.2 224.5)">RESET</text>
</g>
</svg>
